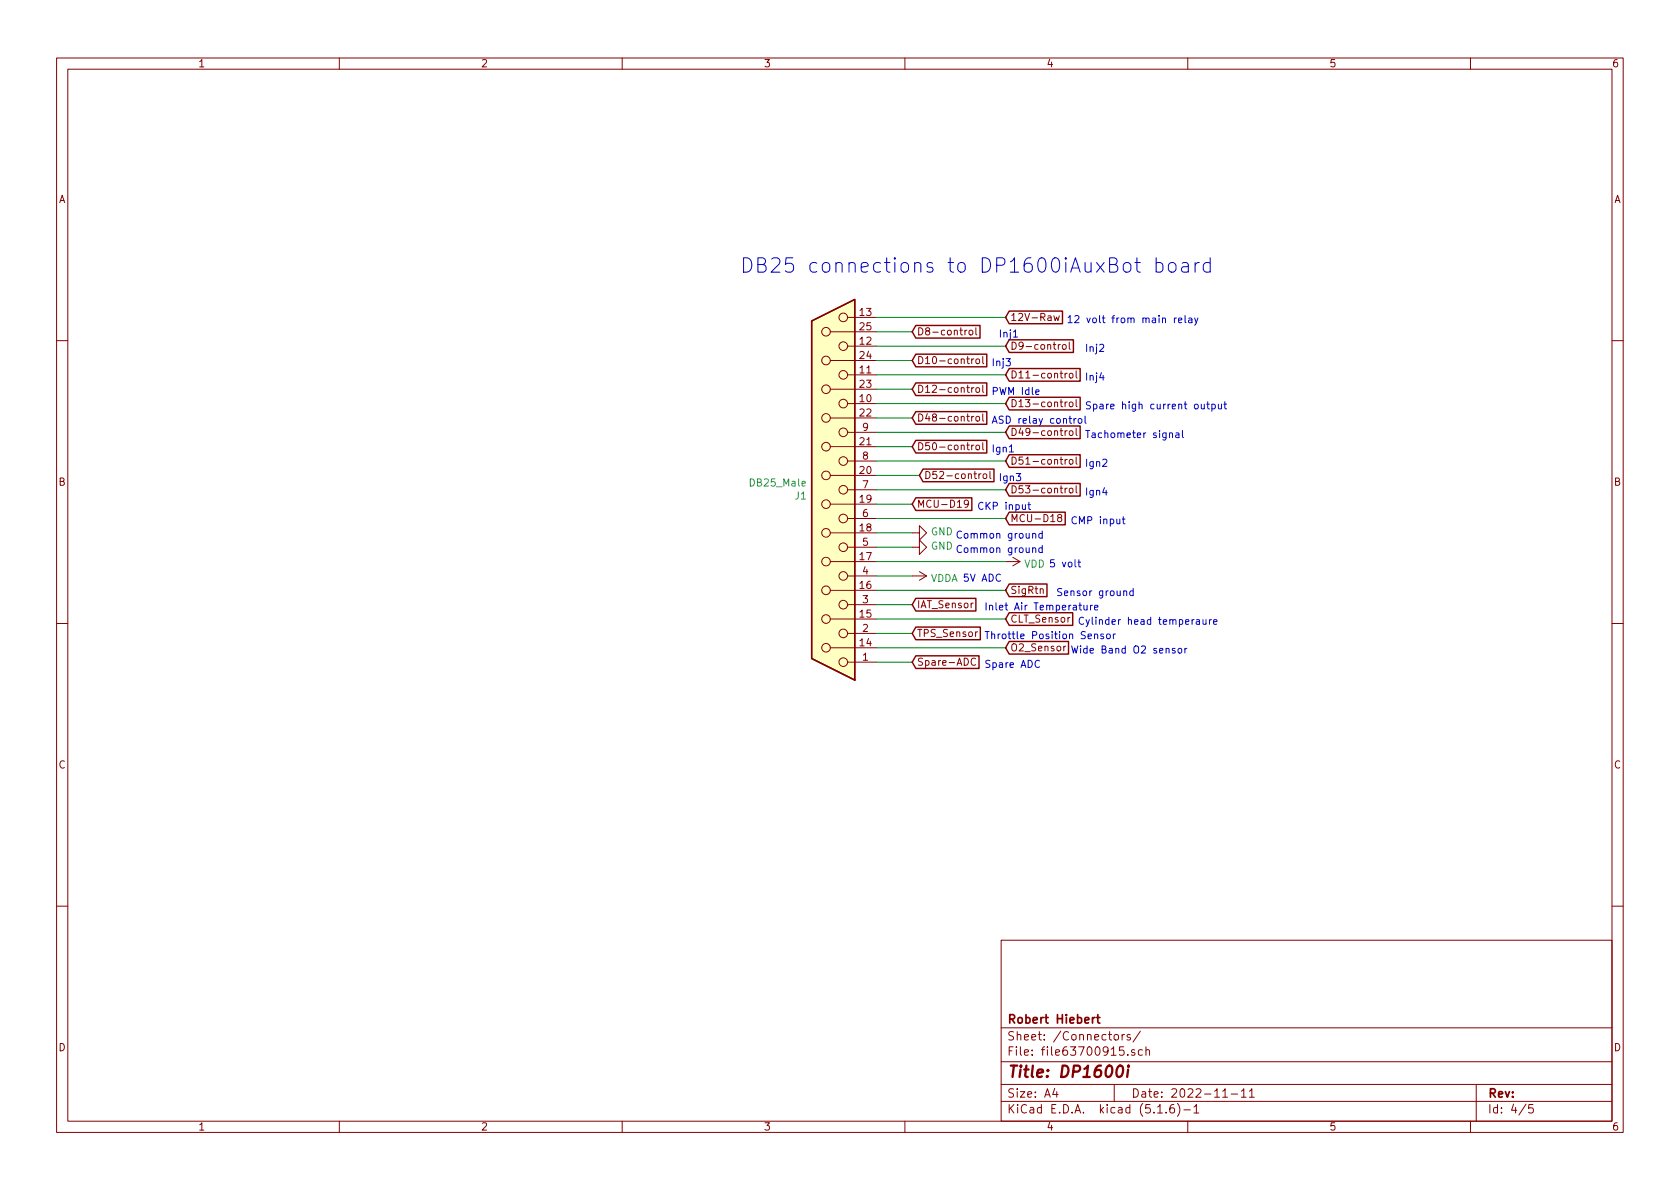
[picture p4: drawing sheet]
<svg xmlns="http://www.w3.org/2000/svg" width="297mm" height="210mm" viewBox="0 0 297 210" stroke-linecap="round" stroke-linejoin="round" font-family="sans-serif">
<g fill="none" stroke="#840000" stroke-width=".18">
<path d="M10 10.3h277v189.9h-277zM12 12.2h273v186.1h-273zM60 10.3v1.9M110 10.3v1.9M160 10.3v1.9M210 10.3v1.9M260 10.3v1.9M146.8 58.7h8.1M149.9 56.1h5M171 58.4l-.4 .2M171.4 58.4h.4l.2 .2-.1 .6h-.3l-.3-.2zM172.5 58v1l.2 .2"/>
<path d="M186.3 55.8l.3 .9 .2-.6 .2 .6 .3-.9M10 60.2h2M146.8 63.7h8.1M146.8 68.8h8.1M146.8 73.9h8.1M146.8 79h8.1M149.9 61.2h5M149.9 66.3h5M149.9 71.4h5M149.9 76.4h5M171.8 63.5v.8M171.8 68.5v.9"/>
<path d="M171.8 73.6v.9M171.8 78.7v.8M172.2 78.7l-.4 .2M172.2 63.5l-.4 .2M172.2 73.6l-.4 .3M172.2 68.5l-.4 .3M172.6 78.8l.2-.1 .4 .1v.5l-.1 .2h-.3l-.2-.1zM172.6 63.6l.2-.1 .4 .1v.5l-.1 .2h-.3l-.2-.1zM172.6 73.8l.2-.2 .4 .2v.4l-.1 .2-.3 .1-.2-.2zM172.6 68.7l.2-.2 .4 .2v.5l-.1 .1-.3 .1-.2-.1zM173.8 78.3v1.1l.1 .1M173.8 63v1.1l.1 .2"/>
<path d="M173.8 73.2v1.1l.1 .2M173.8 68.1v1.1l.1 .2M187.5 60.9l-.4 .3M188 61l.3-.1 .2 .3-.1 .5-.3 .1-.3-.3zM188.3 66v.8M188.3 71.1v.8M188.3 76.2v.8M188.7 76.2l-.4 .2M188.7 71.1l-.4 .2M188.7 66l-.4 .2M189.1 60.5v1.1l.1 .2M189.1 76.3l.2-.1 .4 .1v.5l-.1 .2h-.3l-.2-.1z"/>
<path d="M189.1 71.2l.2-.1 .4 .1v.5l-.1 .2h-.3l-.2-.1zM189.1 66.1l.2-.1 .4 .1v.5l-.1 .2h-.3l-.2-.1zM190.3 75.7v1.1l.1 .2M190.3 70.7v1l.1 .2M190.3 65.6v1.1l.1 .1M285 60.2h2M146.8 84.1h8.1M146.8 89.1h8.1M146.8 94.2h8.1M146.8 99.3h8.1M149.9 81.5h5M149.9 86.6h5"/>
<path d="M149.9 91.7h5M149.9 96.8h5M161.3 94.2h1.3v-1.2l1.2 1.2-1.2 1.3v-1.3M161.3 96.8h1.3v-1.3l1.2 1.3-1.2 1.2v-1.2M171.2 89l-.2 .2h-.4l-.1-.2 .1-.5 .4-.1 .1 .2a.84 .84 0 0 1-.3 1.1h-.2M173.1 83.8v.8M173.5 83.8l-.4 .2M173.9 83.8h.3l.3 .2v.4l-.3 .2h-.3l-.1-.2zM175 83.4v1l.2 .2M177.8 99.3h2.5M179.1 98.5l1.2 .8M180.3 99.3l-1.2 .8"/>
<path d="M187.2 91.5l-.2-.1v-.3l.5-.1 .2 .2v.2l-.6 .2-.1 .2v.3l.2 .1h.4l.1-.2v-.2l-.2-.3M188.3 81.2v.9M188.3 86.3v.9M188.7 86.3l-.4 .3M188.7 81.2l-.4 .3M189.1 86.5l.2-.2 .4 .2v.4l-.1 .2-.3 .1-.2-.2zM189.1 81.4l.2-.2 .4 .2v.5l-.1 .1-.3 .1-.2-.1zM190.3 85.9v1.1l.1 .2M190.3 80.8v1.1l.1 .2M10 110.3h2M146.8 104.4h8.1M146.8 109.5h8.1"/>
<path d="M146.8 114.5h8.1M149.9 101.8h5M149.9 106.9h5M149.9 112h5M149.9 117.1h5M161.3 101.8h2.5M162.6 101.1l1.2 .7M163.8 101.8l-1.2 .8M172.1 106.6l-.3 .1-.1 .2M172.5 116.5a.51 .51 0 0 0-.6 0 .51 .51 0 0 0-.2 .6 .46 .46 0 0 0 .2 .5 .46 .46 0 0 0 .6-.1M172.8 111.7l-.2 .1-.1 .2M183.9 104.2l.2-.1 .3 .1 .1 .7"/>
<path d="M188.4 114.3l-.3 .2M189.2 109.2h-.3l-.1 .2M285 110.3h2M10 160.2h2M177 166.3h108v32h-108zM285 160.2h2M60 198.3v1.9M110 198.3v1.9M160 198.3v1.9M177 194.8h108M177 191.8h108M177 187.8h108"/>
<path d="M177 181.8h108M186.5 192.5l-.4 1h1M186.8 193v1M197 191.8v3M197.1 183.1l.2-.2 .4 .2v.7l-.2 .1-.4-.1zM198.4 182.9v1M198.8 182.9l-.4 .3M199.4 186.5v.1M199.8 183l-.3-.1-.2 .2v.3l.5 .1v.3h-.5M200.6 185.7l-.3-.1-.2 .2v.2l.5 .2v.3h-.5M201.6 182.3l-1.3 2M202 185.7l-.5-.1-.2 .3v.6l.2 .1 .5-.1"/>
<path d="M202.6 185.7l.2-.1 .4 .1 .1 .9M202.6 185.1v1.5M204.7 196.8h.8M206.2 196.7v.1M207.5 195.3a.59 .59 0 0 0-.7 .7v.5l.2 .2 .4 .1 .2-.1 .1-.5-.2-.2-.4-.1-.3 .3M208.2 195.1a1.71 1.71 0 0 1 0 2.3M209.3 196.3h1.2M210 198.3v1.9M211.1 195.8l.4-.5v1.5M211.1 196.8h.9M216.2 193l.4-.5v1.5M216.2 194h.8"/>
<path d="M217.7 193.5h1.1M219.5 193l.4-.5v1.5M219.5 194h.8M220.9 193l.4-.5v1.5M220.9 194h.9M260 198.3v1.9M261 191.8v6.5M269.8 195.2l-1.2 2M271 195.3h-.7v.7l.2-.1 .5 .1 .1 .2-.1 .5-.2 .1-.5-.1"/>
<circle cx="146" cy="58.7" r=".76"/>
<circle cx="149.1" cy="56.1" r=".76"/>
<circle cx="146" cy="73.9" r=".76"/>
<circle cx="146" cy="79" r=".76"/>
<circle cx="146" cy="63.7" r=".76"/>
<circle cx="146" cy="68.8" r=".76"/>
<circle cx="149.1" cy="71.4" r=".76"/>
<circle cx="149.1" cy="66.3" r=".76"/>
<circle cx="149.1" cy="61.2" r=".76"/>
<circle cx="149.1" cy="76.4" r=".76"/>
<circle cx="146" cy="84.1" r=".76"/>
<circle cx="146" cy="94.2" r=".76"/>
<circle cx="146" cy="99.3" r=".76"/>
<circle cx="146" cy="89.1" r=".76"/>
<circle cx="149.1" cy="96.8" r=".76"/>
<circle cx="149.1" cy="86.6" r=".76"/>
<circle cx="149.1" cy="91.7" r=".76"/>
<circle cx="149.1" cy="81.5" r=".76"/>
<circle cx="146" cy="114.5" r=".76"/>
<circle cx="146" cy="104.4" r=".76"/>
<circle cx="146" cy="109.5" r=".76"/>
<circle cx="149.1" cy="112" r=".76"/>
<circle cx="149.1" cy="101.8" r=".76"/>
<circle cx="149.1" cy="117.1" r=".76"/>
<circle cx="149.1" cy="106.9" r=".76"/>
</g>
<path d="M197.7 188.6a.45 .45 0 0 1 .5-.2 .45 .45 0 0 1 .3 .4 1.15 1.15 0 0 1-.7 1.6l-.2-.1a1.55 1.55 0 0 1 .1-1.7zM199.5 189.1l-.2 1.3M199.5 188.4v.2" fill="none" stroke="#840000" stroke-width=".41"/>
<path d="M193.6 179.9l-.4 .3M193.9 179.9h.6M194.1 179.4v1.3l.4 .2" fill="none" stroke="#840000" stroke-width=".3"/>
<path d="M143.5 56.8l7.6-3.8v67.3l-7.6-3.8z" fill="#ffffc2" stroke="#ffffc2" stroke-width=".18"/>
<g fill="none" stroke="#840000" stroke-width=".25">
<path d="M143.5 56.8l7.6-3.8v67.3l-7.6-3.8zM161.9 57.6h11.4v2.2h-11.4l-.6-1.1zM178.4 55h9.5v2.2h-9.5l-.6-1.1zM161.9 77.9h12.6v2.2h-12.6l-.6-1.1zM161.9 62.6h12.6v2.3h-12.6l-.6-1.2zM161.9 72.8h12.6v2.2h-12.6l-.6-1.1zM161.9 67.7h12.6v2.2h-12.6l-.6-1.1zM178.4 60.1h11.4v2.2h-11.4l-.6-1.1zM178.4 75.3h12.6v2.3h-12.6l-.6-1.2zM178.4 70.3h12.6v2.2h-12.6l-.6-1.1zM178.4 65.2h12.6v2.2h-12.6l-.6-1.1zM161.9 88h9.9v2.3h-9.9l-.6-1.2z"/>
<path d="M163.2 83h12.5v2.2h-12.5l-.6-1.1zM178.4 90.6h9.9v2.2h-9.9l-.6-1.1zM178.4 85.5h12.6v2.2h-12.6l-.6-1.1zM178.4 80.4h12.6v2.2h-12.6l-.6-1.1zM161.9 105.8h10.6v2.2h-10.6l-.6-1.1zM161.9 116h11.2v2.2h-11.2l-.6-1.1zM161.9 110.9h11.4v2.2h-11.4l-.6-1.1zM178.4 108.4h11.3v2.2h-11.3l-.6-1.1zM178.4 113.4h10.5v2.3h-10.5l-.6-1.2zM178.4 103.3h6.7v2.2h-6.7l-.6-1.1z"/>
</g>
<g fill="none" stroke="#008400" stroke-width=".18">
<path d="M154.9 56.1h22.9M154.9 58.7h6.4M154.9 76.4h22.9M154.9 66.3h22.9M154.9 73.9h6.4M154.9 63.7h6.4M154.9 79h6.4M154.9 68.8h6.4M154.9 61.2h22.9M154.9 71.4h22.9M154.9 99.3h22.9M154.9 96.8h6.4"/>
<path d="M154.9 84.1h7.7M154.9 89.1h6.4M154.9 91.7h22.9M154.9 81.5h22.9M154.9 86.6h22.9M154.9 94.2h6.4M154.9 106.9h6.4M154.9 114.5h22.9M154.9 101.8h6.4M154.9 104.4h22.9M154.9 117.1h6.4M154.9 112h6.4"/>
<path d="M154.9 109.5h22.9"/>
</g>
<g fill="none" stroke="#0000c2" stroke-width=".18">
<path d="M179.2 59.6h.7M188.8 56.2l.4-.4v1.3M188.8 57.1h.8M190 55.9l.5-.1 .3 .4-.8 .9h.8M192.2 56.2l.3 .9 .3-.9M200.7 46.4h.9M201 45.6v2.1l.1 .3 .5 .1M204.4 46.6l.7-.2 .3 .2 .2 .3v.7l-.2 .4-.3 .1-.7-.1M204.4 45.6v2.5M206.7 46.7a.69 .69 0 0 1 .7-.3 .69 .69 0 0 1 .5 .5v.7a.7 .7 0 0 1-.6 .6 .7 .7 0 0 1-.7-.6v-.7zM209 46.6l.2-.2 .8 .2 .1 .2v1.3M210.1 47l-.2 .2h-.7a.5 .5 0 0 0-.3 .4 .5 .5 0 0 0 .3 .5h.7l.2-.1"/>
<path d="M211.2 56.2l.3 .9M211.3 46.4v1.7M211.8 56.2l-.4 1.2-.2 .1M212 46.4a.69 .69 0 0 0-.7 .5M214 46.6l-.8-.2-.4 .5v.7l.2 .4 .2 .1 .8-.1M214 45.6v2.5M178.5 79.9h.7M183.1 69.3l.6-.1v-.2l-.4-.1-.2 .2 .1 .6h.5M189.9 74v.8M190.3 74l-.4 .2M190.7 74.1l.2-.1 .3 .1 .1 .5-.1 .2h-.3l-.2-.1zM191.8 73.6v1.1l.2 .1"/>
<path d="M194.7 65.9l-.3 .9h.8M206.8 76.7l.2-.2 .3 .1v.8M207.9 76.6h.5l.1 .8M208.5 76.9h-.4l-.3 .2 .1 .2h.6M209.1 76.1v1.1l.1 .2M212.4 71.5v.8h.4l.1-.1M212.9 71.5v.8M213.4 71.5h.4M213.5 71v1.1l.3 .2M214.3 71.5h.3l.3 .2-.1 .6h-.5M214.3 71.5v1.2M215.4 71.5l.1 .8h.3l.2-.1"/>
<path d="M216 71.5v.8M216.4 71.5h.5M216.6 71v1.1l.3 .2M180.8 89.2v.8l.3 .1 .2-.1M181.3 89.2v.9M181.7 89.2h.5M181.9 88.8v1.1l.3 .2M182.6 97l.2-.1h.3v.8M182.6 94.5l.2-.2 .3 .1v.8M184.3 96.9h-.4l-.2 .2 .1 .6h.5M184.3 94.4l-.4-.1-.2 .3 .1 .5h.5M184.3 93.9v1.3"/>
<path d="M184.3 96.4v1.3M190.1 99v1.1l.2 .1M190.6 99.4h.5M190.8 99v1.1l.3 .1M198.4 91.8h.5M198.6 91.4v1.1l.3 .1M183.8 116.9a.6 .6 0 0 0-.9 .4 .6 .6 0 0 0 .6 .7l.3-.1M190.8 107h.4M190.9 106.6v1.1l.3 .2M191.6 107l.1 .8 .3 .1 .2-.2M192.2 107v.9M192.8 107v.9"/>
<path d="M193.2 107l-.3 .1-.1 .2M193.5 107.4l.6-.1v-.2l-.4-.1-.2 .2 .1 .6h.5M193.5 112.2l.2-.1 .3 .1 .1 .7M193.5 112.1v.8M195.1 112.2l-.3-.1-.2 .2 .1 .2 .4 .1v.3h-.5M195.8 112.2l.3-.1 .2 .2-.1 .6h-.3l-.2-.1zM196.8 112.1v.8M197.2 112.1l-.4 .2M198.7 104.6l.2-.1h.3v.8M200.4 104.5h-.4l-.3 .2 .2 .6h.5M200.4 104.1v1.2M207.7 114.7l-.3-.1-.1 .2v.2l.4 .1v.3h-.4"/>
<path d="M208.4 114.7l.3-.1 .2 .2-.1 .6-.3 .1-.2-.2zM209.5 114.6v.9M209.9 114.6l-.4 .3M211.6 109.6h.4l.1 .8M212.1 109.9h-.4l-.2 .2 .2 .3h.4M212.7 109.6l.1 .8h.3l.1-.1M213.2 109.6v.8M213.8 109.6v.8M214.2 109.6l-.4 .2M214.6 110l.6-.1-.1-.3h-.3l-.2 .1v.7h.5"/>
</g>
<text font-size="3.5" fill="#0000c2" x="130.8" y="48.3">DB25 connections to DP1600iAuxBot board</text>
<text font-size="2.8" fill="#840000" x="178" y="190.5">Title: DP1600i</text>
<g font-size="2.1" fill="#840000">
<text x="178" y="184">Sheet: /Connectors/</text>
<text x="178" y="181">Robert Hiebert</text>
<text x="178" y="186.7">File: file63700915.sch</text>
<text x="178" y="196.9">KiCad E.D.A. kicad (5.1.6)-1</text>
<text x="178" y="194.1">Size: A4</text>
<text x="200" y="194.1">Date: 2022-11-11</text>
<text x="263" y="194.1">Rev:</text>
<text x="263" y="196.9">Id: 4/5</text>
</g>
<g font-size="1.8" fill="#840000">
<text x="35" y="11.9">1</text>
<text x="85" y="11.9">2</text>
<text x="135" y="11.9">3</text>
<text x="185" y="11.9">4</text>
<text x="235" y="11.9">5</text>
<text x="285" y="11.9">6</text>
<text x="10.4" y="35.9">A</text>
<text x="285.4" y="35.9">A</text>
<text x="152.1" y="55.9">13</text>
<text x="152.1" y="58.4">25</text>
<text x="162.1" y="59.3">D8-control</text>
<text x="178.6" y="56.8">12V-Raw</text>
<text x="152.1" y="61">12</text>
<text x="152.1" y="63.5">24</text>
<text x="162.1" y="64.4">D10-control</text>
<text x="178.6" y="61.8">D9-control</text>
<text x="152.1" y="71.1">10</text>
<text x="152.1" y="66">11</text>
<text x="152.1" y="68.6">23</text>
<text x="162.1" y="69.5">D12-control</text>
<text x="178.6" y="66.9">D11-control</text>
<text x="152.1" y="73.7">22</text>
<text x="152.6" y="76.2">9</text>
<text x="162.1" y="74.5">D48-control</text>
<text x="178.6" y="77.1">D49-control</text>
<text x="178.6" y="72">D13-control</text>
<text x="152.1" y="83.8">20</text>
<text x="152.1" y="78.7">21</text>
<text x="152.6" y="81.3">8</text>
<text x="162.1" y="79.6">D50-control</text>
<text x="178.6" y="82.2">D51-control</text>
<text x="10.4" y="85.9">B</text>
<text x="152.1" y="88.9">19</text>
<text x="152.6" y="86.4">7</text>
<text x="162.1" y="89.8">MCU-D19</text>
<text x="163.3" y="84.7">D52-control</text>
<text x="178.6" y="87.2">D53-control</text>
<text x="285.4" y="85.9">B</text>
<text x="152.1" y="94">18</text>
<text x="152.6" y="91.4">6</text>
<text x="178.6" y="92.3">MCU-D18</text>
<text x="152.1" y="99.1">17</text>
<text x="152.6" y="101.6">4</text>
<text x="152.6" y="96.5">5</text>
<text x="152.1" y="104.1">16</text>
<text x="152.6" y="106.7">3</text>
<text x="162.1" y="107.6">IAT_Sensor</text>
<text x="178.6" y="105">SigRtn</text>
<text x="152.1" y="109.2">15</text>
<text x="152.6" y="111.8">2</text>
<text x="162.1" y="112.6">TPS_Sensor</text>
<text x="178.6" y="110.1">CLT_Sensor</text>
<text x="152.1" y="114.3">14</text>
<text x="152.6" y="116.8">1</text>
<text x="162.1" y="117.7">Spare-ADC</text>
<text x="178.6" y="115.2">O2_Sensor</text>
<text x="10.4" y="135.9">C</text>
<text x="285.4" y="135.9">C</text>
<text x="10.4" y="185.9">D</text>
<text x="285.4" y="185.9">D</text>
<text x="35" y="199.9">1</text>
<text x="85" y="199.9">2</text>
<text x="135" y="199.9">3</text>
<text x="185" y="199.9">4</text>
<text x="235" y="199.9">5</text>
<text x="285" y="199.9">6</text>
</g>
<g font-size="1.8" fill="#0000c2">
<text x="176.5" y="59.7">Inj1</text>
<text x="192.8" y="57.1">12 volt from main relay</text>
<text x="175.3" y="64.8">Inj3</text>
<text x="191.8" y="62.2">Inj2</text>
<text x="175.3" y="69.8">PWM Idle</text>
<text x="191.8" y="67.3">Inj4</text>
<text x="175.3" y="74.9">ASD relay control</text>
<text x="191.8" y="77.5">Tachometer signal</text>
<text x="191.8" y="72.4">Spare high current output</text>
<text x="175.3" y="80">Ign1</text>
<text x="191.8" y="82.5">Ign2</text>
<text x="176.5" y="85.1">Ign3</text>
<text x="191.8" y="87.6">Ign4</text>
<text x="168.9" y="95.2">Common ground</text>
<text x="172.7" y="90.2">CKP input</text>
<text x="189.2" y="92.7">CMP input</text>
<text x="168.9" y="97.8">Common ground</text>
<text x="181.1" y="100.4">VDD 5 volt</text>
<text x="164.5" y="102.9">VDDA 5V ADC</text>
<text x="174" y="107.9">Inlet Air Temperature</text>
<text x="186.7" y="105.4">Sensor ground</text>
<text x="174" y="113">Throttle Position Sensor</text>
<text x="190.5" y="110.5">Cylinder head temperaure</text>
<text x="174" y="118.1">Spare ADC</text>
<text x="189.2" y="115.6">Wide Band O2 sensor</text>
</g>
<g font-size="1.8" fill="#008484">
<text x="132.8" y="86">DB25_Male</text>
<text x="140.6" y="88.3">J1</text>
<text x="164.6" y="94.7">GND</text>
<text x="164.6" y="97.2">GND</text>
</g>
</svg>
